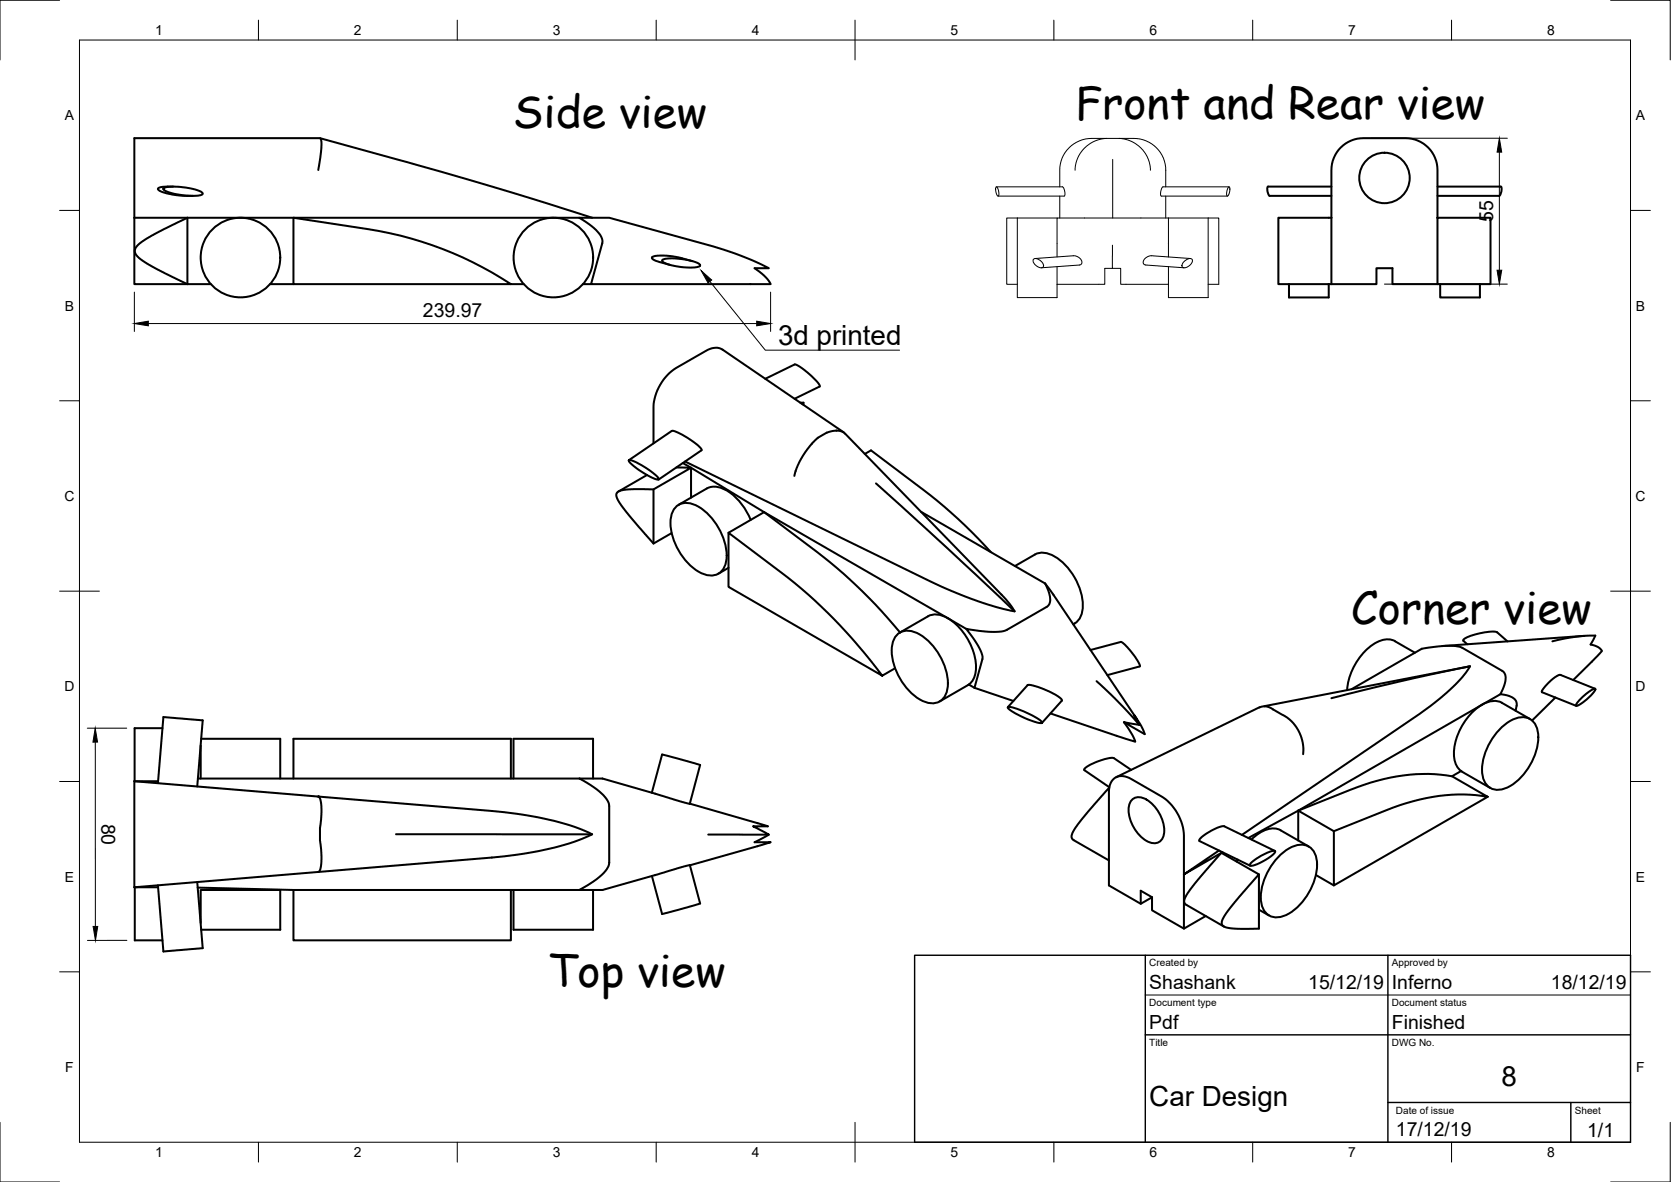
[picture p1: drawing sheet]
<svg xmlns="http://www.w3.org/2000/svg" width="420mm" height="297mm" viewBox="0 0 420 297" stroke-linecap="round" stroke-linejoin="round" font-family="sans-serif">
<!-- layer: Visible -->
<g fill="none" stroke="#000" stroke-width=".51">
<path d="M80.5 34.7l19.1 5.3a1101.8 1101.8 0 0 1 49.3 14.7M33.8 54.7h111.8M33.8 54.7v16.7h13.3M41.1 47.3a11.9 11.9 0 0 1 6.8 0 5.5 5.5 0 0 1 3.1 1.3 2.03 2.03 0 0 1-2.2 .6l-4.3-.4a4.8 4.8 0 0 1-3.4-1.3zM43.5 46.9h-1.3a2.96 2.96 0 0 0-2.5 .5 4.1 4.1 0 0 0 3.2 1.4l2.5 .4h3.1M80 42.7l.8-5.7v-1.9l-.3-.4h-46.7v20M145.6 54.7h7.6l28.8 8 7.2 2.7 4.1 2h-3.6a11.4 11.4 0 0 1 4.1 4h-45.2l2.8-10.2a3.8 3.8 0 0 0-1.6-3.5l-1.8-1.4zM334.8 54.7h-13.4v16.7h12.7M334.8 54.7v-12a8 8 0 0 1 8-8h10.6a8 8 0 0 1 8 8v12M334.8 46.9h-15.9a2.13 2.13 0 0 0 .4 2.3h15.5M334.8 54.7v16.7M361.4 54.7h13.4v16.7h-13.4z"/>
<path d="M361.4 46.9h16a2.13 2.13 0 0 1-.4 2.3h-15.6M34.6 61.6l1.3-1 2.3-1.4 8.9-4.5v16.7l-7.4-3.6-4.3-2.6-1.2-1.1-.3-.8 .1-.8zM47.1 71.4h5.9M67.9 71.4h5.9M128.5 71.4h-54.7v-16.7l18.7 2.9a90.4 90.4 0 0 1 36 13.8h3.2M146.6 71.4h2M166.5 65.4a7.9 7.9 0 0 1 5-.3l1.2 .2a6.6 6.6 0 0 1 3.3 1.3v.1a4.6 4.6 0 0 1-3.5 .5l-3-.4a5 5 0 0 1-3-1.3zM174.1 65.6l-5-1.2-3.8-.2a1.34 1.34 0 0 0-1.4 .7l1.1 .7 3.4 1M324.1 71.4v3.3h10v-3.3M334.1 71.4h12v-4h4v4h11.3M362.1 71.4v3.3h10v-3.3M192.4 95.2l7.4-3.6a15.3 15.3 0 0 1 5.9 4.6l.4 .6v.3l-6.3 3.1"/>
<path d="M158.1 115.6a11.9 11.9 0 0 1 5.6 2.9l.4 .3a3.1 3.1 0 0 1 1.6 1.7 7.4 7.4 0 0 1-4.1-1.7l-1.8-1.3a3.2 3.2 0 0 1-1.7-1.9zM158.1 115.6l10.8-7.3a14.2 14.2 0 0 1 6.3 3.4 2.07 2.07 0 0 1 1.2 1.5l-10.8 7.3M162.7 119.4l-7.2 4.1M170.1 117.5h3.7l-9.5 5.5-7.2 .1-1.6 .4-.5 .8 .4 1.4 1.3 2 7.6 8.9 4.6-2.6M171.7 116.4l20.4 12.3 50.9 29.3M172.3 116l60.9 29.7a93.6 93.6 0 0 0 21.9 7.9l-1.3-1.9-1.5-1.7-39.8-41a4.3 4.3 0 0 0-4.6-.3l-2.3 1.3-2.7 3-2.1 3.4-1.1 3.2M173.8 117.5v7.6M200 118.4h.1M201.2 101.2h.8l-.4 .3M202 101.2v.6M204.1 111.5h.1M210.3 108.2h.1"/>
<path d="M212.2 108.7l-30.5-20.8a3.8 3.8 0 0 0-4.2 .3l-7.5 4.3a12.6 12.6 0 0 0-5.7 9.8v9.1M217.4 114.1l1.6-.9 13.2 10a124.1 124.1 0 0 1 17 15.6M164.3 123v13.6M169.7 127.6a4 4 0 0 1 4.9-.8 15 15 0 0 1 8 14 4 4 0 0 1-5.9 3.4 15 15 0 0 1-8-13.9l.2-1.1zM170.6 126.9l7.1-4.1a5.5 5.5 0 0 1 5.9 1 15.9 15.9 0 0 1 5.2 6.9M183.2 133.9l8.9-5.2 13.3 10a127.7 127.7 0 0 1 20.9 20.2M220.3 121.5l17.2 15.6 17.6 16.5M231.6 128.6l31.2 18M183.2 142.7l-2.6 1.5M225.3 159.7a4 4 0 0 1 4.9-.8 15 15 0 0 1 8.1 14 4 4 0 0 1-6 3.4 15 15 0 0 1-8-13.9l.2-1.1zM226.3 159l7-4.1a5.9 5.9 0 0 1 6.5 1.5 15.3 15.3 0 0 1 5.5 12.4 4.4 4.4 0 0 1-2 3.4l-7 4.1M255.2 142.2l5-2.8a5.4 5.4 0 0 1 5.9 1 15.4 15.4 0 0 1 6.1 12.7 4.7 4.7 0 0 1-2 3.6"/>
<path d="M262.8 146.6a6.7 6.7 0 0 1 1 5.3l-.6 .6-10 5.8a16.1 16.1 0 0 1-8.1 .1l-2.1-.4 1.1 1.6a12.5 12.5 0 0 1 3 5.8l-2.1 7.5M262.8 146.6l2.1 2.8 21 31.4M270.2 156.7l-.3 .2M398.3 159.8l-35.6 2.6M225 167.9l-3.2 1.9a128.5 128.5 0 0 0-25.4-25.9l-13.2-10v13.6l38.6 22.3M243.6 172l1.4 .9M245 172.9l9.8 3.3M253.4 177.7l5.1-5.6 1.1 .1 2.8 1 2.7 1.2 1.3 .9a.69 .69 0 0 1 .6 .8l-5 5.6M253.4 177.7a8.2 8.2 0 0 1 4.5 1.3l2.1 1.1a3.1 3.1 0 0 1 2 1.6 18.2 18.2 0 0 1-8-3.2zM264.1 179.3l21.4 7.1a16.7 16.7 0 0 0-2.9-4.9M274.2 163.4l7.6-2.1a14.6 14.6 0 0 1 4.8 6.1l-8.2 2.3M275.7 171.2l4.5 4.2 6.3 6.8-1.3-2.5a16.2 16.2 0 0 1 2.6 4.8l-5.2-3 3.9 .7"/>
<path d="M317.9 177.5l51.7-10.1a42.4 42.4 0 0 1-11.7 11.3l-45.6 31.1M339.8 173.2l17.7-10.2 2.1-.3a16.3 16.3 0 0 1 8.1 .1l10 5.8a2.77 2.77 0 0 1 .6 3.5l-1 2.4a4.5 4.5 0 0 1 4 1.9l.1 .6-.3 1.6M350.8 161.1l5 2.9M350.8 161.1a5.6 5.6 0 0 0-6 1.1 15.9 15.9 0 0 0-6.1 11.2M369.6 167.4l-17.6 3.8-17.2 4.3M377.3 174.5l-50.9 29.2-12.5 6.9M377.6 176.6l7.1 4.1M377.6 176.6a5.9 5.9 0 0 0-6.4 1.5 15.3 15.3 0 0 0-5.5 12.4 4.8 4.8 0 0 0 1.7 3.3M379.1 161.2l-2.6-2.3a13.2 13.2 0 0 0-7.2 1.1l-1 .5-.4 .5 1 .9M390.3 161.2l6.3-1.2 4.5-.3-1.2 2.3a3.9 3.9 0 0 1 2.9 1.6l-7.2 7.3M391.1 175.3l-5.9 5.8M397.1 175.9a8.9 8.9 0 0 1 4-2.8 3.9 3.9 0 0 1-1.8 2.4l-1.9 1.4a.94 .94 0 0 1-1.2 .4z"/>
<path d="M401.1 173.1l-9-3.5-.7 .3-1.5 1.2-1.3 1.3-.9 1.2v.4l8.6 3.4M33.8 196.3v26.7M33.8 196.3h5.9M33.8 196.3l46.2 3.9M39.7 196.8l1.4-16.6h.6l9.3 .8-1.4 16.6M40.9 183h-7.1v13.3M49.8 195.7h95.9M50.5 187.4v8.3M50.6 185.7h19.9v10M73.8 195.7v-10h54.7v10M129.1 195.7v-10h20v10M145.7 195.7a18.2 18.2 0 0 1 7.1 5.6l.4 1.3v14.2a5.6 5.6 0 0 1-2.6 3.6l-2.2 1.6-2.8 1.7h5.9l22-6.3 2.5 9.7-9.5 2.6-2.6-9.6"/>
<path d="M145.7 195.7h5.8l21.9 6.3M163.9 199.2l2.6-9.6 8.3 2.2 1.2 .4-2.6 9.8M278.9 198.1l-7.1 8-1.6 2.3-.8 1.7 .2 .6 .4 .4 8.8 5.1M284.4 193.5l-4.3-3a12.4 12.4 0 0 0-7.5 2.9l6.3 4.4M327.7 189.5v-1.8l-.4-2.2-.8-2-1.1-1.5-1.9-1.8-4-2.3-1.1-.4h-.9l-.8 .3-36.1 17.5M365.1 195.1l9 5.1a45.9 45.9 0 0 0-25.5 3.4l-13.2 5.3v13.6l38.7-22.3M367.4 193.8l-2.3 1.3a46.4 46.4 0 0 0-25.4 3.3l-13.3 5.3M367.4 193.8l.3 .1M367.6 194l7.1 4M377 183.4a8.4 8.4 0 0 1 6.6-3.1 4 4 0 0 1 3.1 3.8 15 15 0 0 1-8 13.9 4 4 0 0 1-6-3.4 15 15 0 0 1 4.3-11.2zM80.1 200.2l43.6 3.6a79.6 79.6 0 0 1 24.4 5.4l.8 .5a70.2 70.2 0 0 1-23.7 5.7l-45.2 3.7M80.1 200.2l.4 .7 .3 2.3-.3 4.9v3.2l.3 2.2v3.1l-.3 2-.4 .5-46.3 3.9"/>
<path d="M99.6 209.6l49.3 .1M173.4 202l19.7 5.7h-3.8l4 2h-15.2M193.3 209.7l-3.6 2h4.1l-20.3 5.8M284.8 200.8a3.4 3.4 0 0 1 4.2 .6 9.6 9.6 0 0 1 3.7 8.2 2.65 2.65 0 0 1-1.7 2.2 2.65 2.65 0 0 1-2.7-.5 9.6 9.6 0 0 1-4.5-8.7l.3-.7zM306.5 213.7l-8.8 6 9.7-5.5M311.2 216l-.2 .5M314.5 216.9a12.3 12.3 0 0 1 6-3.1l.1 .1a4.2 4.2 0 0 1-2.5 2.3l-2 1a1.71 1.71 0 0 1-1.9 .2zM316.5 219.7v13.7l-6.9-.1-1.6-.4-.8-.7 .2-1.2 1.4-2.2 7.7-9.1-9.4-5.4-5.8 6.7-2.6 3.4-.9 1.7v.8l.3 .4 9.6 5.5M320.5 213.8l-12.7-6.1a10.6 10.6 0 0 0-6.3 3.5l12.8 6.4M321.3 215.4a8.4 8.4 0 0 1 6.6-3.1 4 4 0 0 1 3.2 3.9 15 15 0 0 1-8 13.9 4 4 0 0 1-6-3.5 15 15 0 0 1 4.2-11.2zM322 208.7l7.1 4M322 208.6a5.9 5.9 0 0 0-6.5 1.6l-.8 .8"/>
<path d="M326.4 203.7l9 5.2M326.4 203.7v7.5M330.9 219.9l4.5 2.6M33.8 223h5.9M33.9 223v13.3h7M49.6 221.7l1.4 16.6-9.3 .8h-.6l-1.4-16.6M49.7 223.1l24.1 .6h71.8M50.5 232v-8.3h20v9.9h-19.9M73.8 223.7v12.6h54.7v-12.6M129.1 223.7v9.9h20v-9.9M289.7 225.5l-2.9 1.6-8-4.6v-23.4a3.4 3.4 0 0 1 4.1-4l1.6 .7 7.5 4.3a12.6 12.6 0 0 1 5.7 9.8v23.5l5.5-3.2M289.7 225.5v3.3l8 4.6"/>
<path d="M289.7 225.5l-2.9-1.7v3.3M316.5 228.6l2.6 1.5"/>
<circle cx="348.1" cy="44.7" r="6.3"/>
<circle cx="60.5" cy="64.7" r="10"/>
<circle cx="139.1" cy="64.7" r="10"/>
</g>
<circle cx="80" cy="200.2" r=".25" fill="#000"/>
<g fill="none" stroke="#000" stroke-width=".25">
<path d="M278.2 34.8l-1.7 .2-1.3 .5-1.3 .7-1.4 1.2-.9 1.2-.7 1.4-.5 1.6-.1 1.2M281.4 34.8h-3.2a16.9 16.9 0 0 0-6 .3 8 8 0 0 0-5.7 7.7v4.2M281.4 34.8a16.9 16.9 0 0 1 6 .3 8 8 0 0 1 5.7 7.7v4.2M281.4 34.8l1.7 .2 1.3 .5 1.3 .7 1.4 1.2 .9 1.2 .7 1.4 .5 1.6 .1 1.2M250.4 47h.1a1.98 1.98 0 0 1 .6 2.2 1.36 1.36 0 0 1-.8-1.6zM250.5 47h16.7l.3 .5a1.82 1.82 0 0 1 .1 1.8h-16.6M255.8 54.8v20h10v-3.4M255.8 54.8h-2.7v16.6h2.7M255.8 54.8h10M266.5 49.3v5.5M279.8 40.1v14.7M293.1 49.3v5.5"/>
<path d="M293.8 54.8h-28v9.8M293.8 54.8v9.8M293.8 54.8h10M303.8 54.8v20h-10v-3.4M303.8 54.8h2.7v16.6h-2.7M308.9 47h.1a1.87 1.87 0 0 1-.4 2.3 2.63 2.63 0 0 1 .3-2.3zM309 47h-16.6l-.4 .5a1.82 1.82 0 0 0 0 1.8h16.6M259.9 65.2a1.91 1.91 0 0 1 2.4 1.9 1.87 1.87 0 0 1-2.5-1.2zM260.3 65l9.8-.7 1.3 .5 .6 1v.4l-.4 .4-9.7 .7M265.8 67v4.4M279.7 67.4h-1.9v4h-12M279.7 61.6v5.8h2.1v4h12"/>
<path d="M293.8 67v4.4M297.6 65.9a1.58 1.58 0 0 1 2.2-.7 1.99 1.99 0 0 1-2.5 1.9l-.1-.5zM299.3 65l-10-.7-1.3 .5-.6 1 .2 .6 .5 .2 9.6 .7"/>
</g>
<!-- layer: Border -->
<g fill="none" stroke="#000" stroke-width=".25">
<path d="M15 .1h-15v15M20 10.1h390v276.9h-390zM65 5.1v5M115 5.1v5M165 5.1v5M215 5.1v10M265 5.1v5M315 5.1v5M365 5.1v5M405 .1h15v15M15 52.9h5M410 52.9h5"/>
<path d="M15 100.7h5M410 100.7h5M15 148.6h10M405 148.6h10M15 196.4h5M410 196.4h5M15 244.2h5M410 244.2h5M0 282.1v14.9h15M65 287v5M115 287v5M165 287v5"/>
<path d="M215 282.1v9.9M265 287v5M315 287v5M365 287v5M420 282.1v14.9h-15"/>
</g>
<!-- layer: Annotations -->
<path d="M176.3 68l2.6 2.4-.9 .7z" fill="#000" stroke="#000" stroke-width=".25"/>
<path d="M178.5 70.7l13.9 17.3h33.8" fill="none" stroke="#000" stroke-width=".25"/>
<!-- layer: TitleBlock -->
<path d="M230 240.1h180v46.9h-180zM288 240.1v46.9M349 240.1v46.9M288 260.1h122M349 277.1h61M395 277.1v9.9" fill="none" stroke="#000" stroke-width=".36"/>
<path d="M288 250h122" fill="none" stroke="#000" stroke-width=".25"/>
<!-- layer: Dimensions -->
<path d="M344.8 34.7h34.2M377 38.2v29.7M33.8 73.4v9.9M193.8 73.4v9.9M348.1 71.4h30.9M37.3 81.3h153M21.9 183h10M24 186.5v46.3M31.9 236.3h-9.9" fill="none" stroke="#000" stroke-width=".25"/>
<path d="M377 34.7l.6 3.5h-1.2zM376.4 67.9h1.2l-.6 3.5zM33.8 81.3l3.5-.6v1.2zM190.3 80.7l3.5 .6-3.5 .6zM23.9 183l.6 3.5h-1.1zM23.4 232.8h1.2l-.6 3.5z" fill="#000" stroke="#000" stroke-width=".25"/>
<g font-size="11.1">
<text x="270.4" y="29.9">Front and Rear view</text>
<text x="129" y="32.2">Side view</text>
<text x="339.7" y="156.8">Corner view</text>
<text x="137.7" y="248">Top view</text>
</g>
<g font-size="7">
<text x="195.6" y="86.6">3d printed</text>
<text x="377.5" y="272.9">8</text>
<text x="289" y="278.1">Car Design</text>
</g>
<g font-size="4.9">
<text x="375.5" y="55.8" transform="rotate(-90 375.5 55.8)">55</text>
<text x="106.3" y="79.7">239.97</text>
<text x="25.5" y="207" transform="rotate(90 25.5 207)">80</text>
<text x="289" y="248.5">Shashank</text>
<text x="329" y="248.5">15/12/19</text>
<text x="350" y="248.5">Inferno</text>
<text x="390" y="248.5">18/12/19</text>
<text x="289" y="258.6">Pdf</text>
<text x="350" y="258.6">Finished</text>
<text x="351" y="285.5">17/12/19</text>
<text x="399.1" y="285.7">1/1</text>
</g>
<g font-size="3.5">
<text x="39" y="8.8">1</text>
<text x="89" y="8.8">2</text>
<text x="139" y="8.8">3</text>
<text x="189" y="8.8">4</text>
<text x="239" y="8.8">5</text>
<text x="289" y="8.8">6</text>
<text x="339" y="8.8">7</text>
<text x="389" y="8.8">8</text>
<text x="16.3" y="30.2">A</text>
<text x="411.3" y="30.2">A</text>
<text x="16.3" y="78">B</text>
<text x="411.3" y="78">B</text>
<text x="16.2" y="125.9">C</text>
<text x="411.2" y="125.9">C</text>
<text x="16.2" y="173.7">D</text>
<text x="411.2" y="173.7">D</text>
<text x="16.3" y="221.6">E</text>
<text x="411.3" y="221.6">E</text>
<text x="16.4" y="269.4">F</text>
<text x="411.4" y="269.4">F</text>
<text x="39" y="290.8">1</text>
<text x="89" y="290.8">2</text>
<text x="139" y="290.8">3</text>
<text x="189" y="290.8">4</text>
<text x="239" y="290.8">5</text>
<text x="289" y="290.8">6</text>
<text x="339" y="290.8">7</text>
<text x="389" y="290.8">8</text>
</g>
<g font-size="2.5">
<text x="289" y="242.9">Created by</text>
<text x="350" y="242.9">Approved by</text>
<text x="289" y="252.8">Document type</text>
<text x="350" y="252.8">Document status</text>
<text x="289" y="262.9">Title</text>
<text x="350" y="262.9">DWG No.</text>
<text x="351" y="279.9">Date of issue</text>
<text x="396" y="279.9">Sheet</text>
</g>
</svg>
